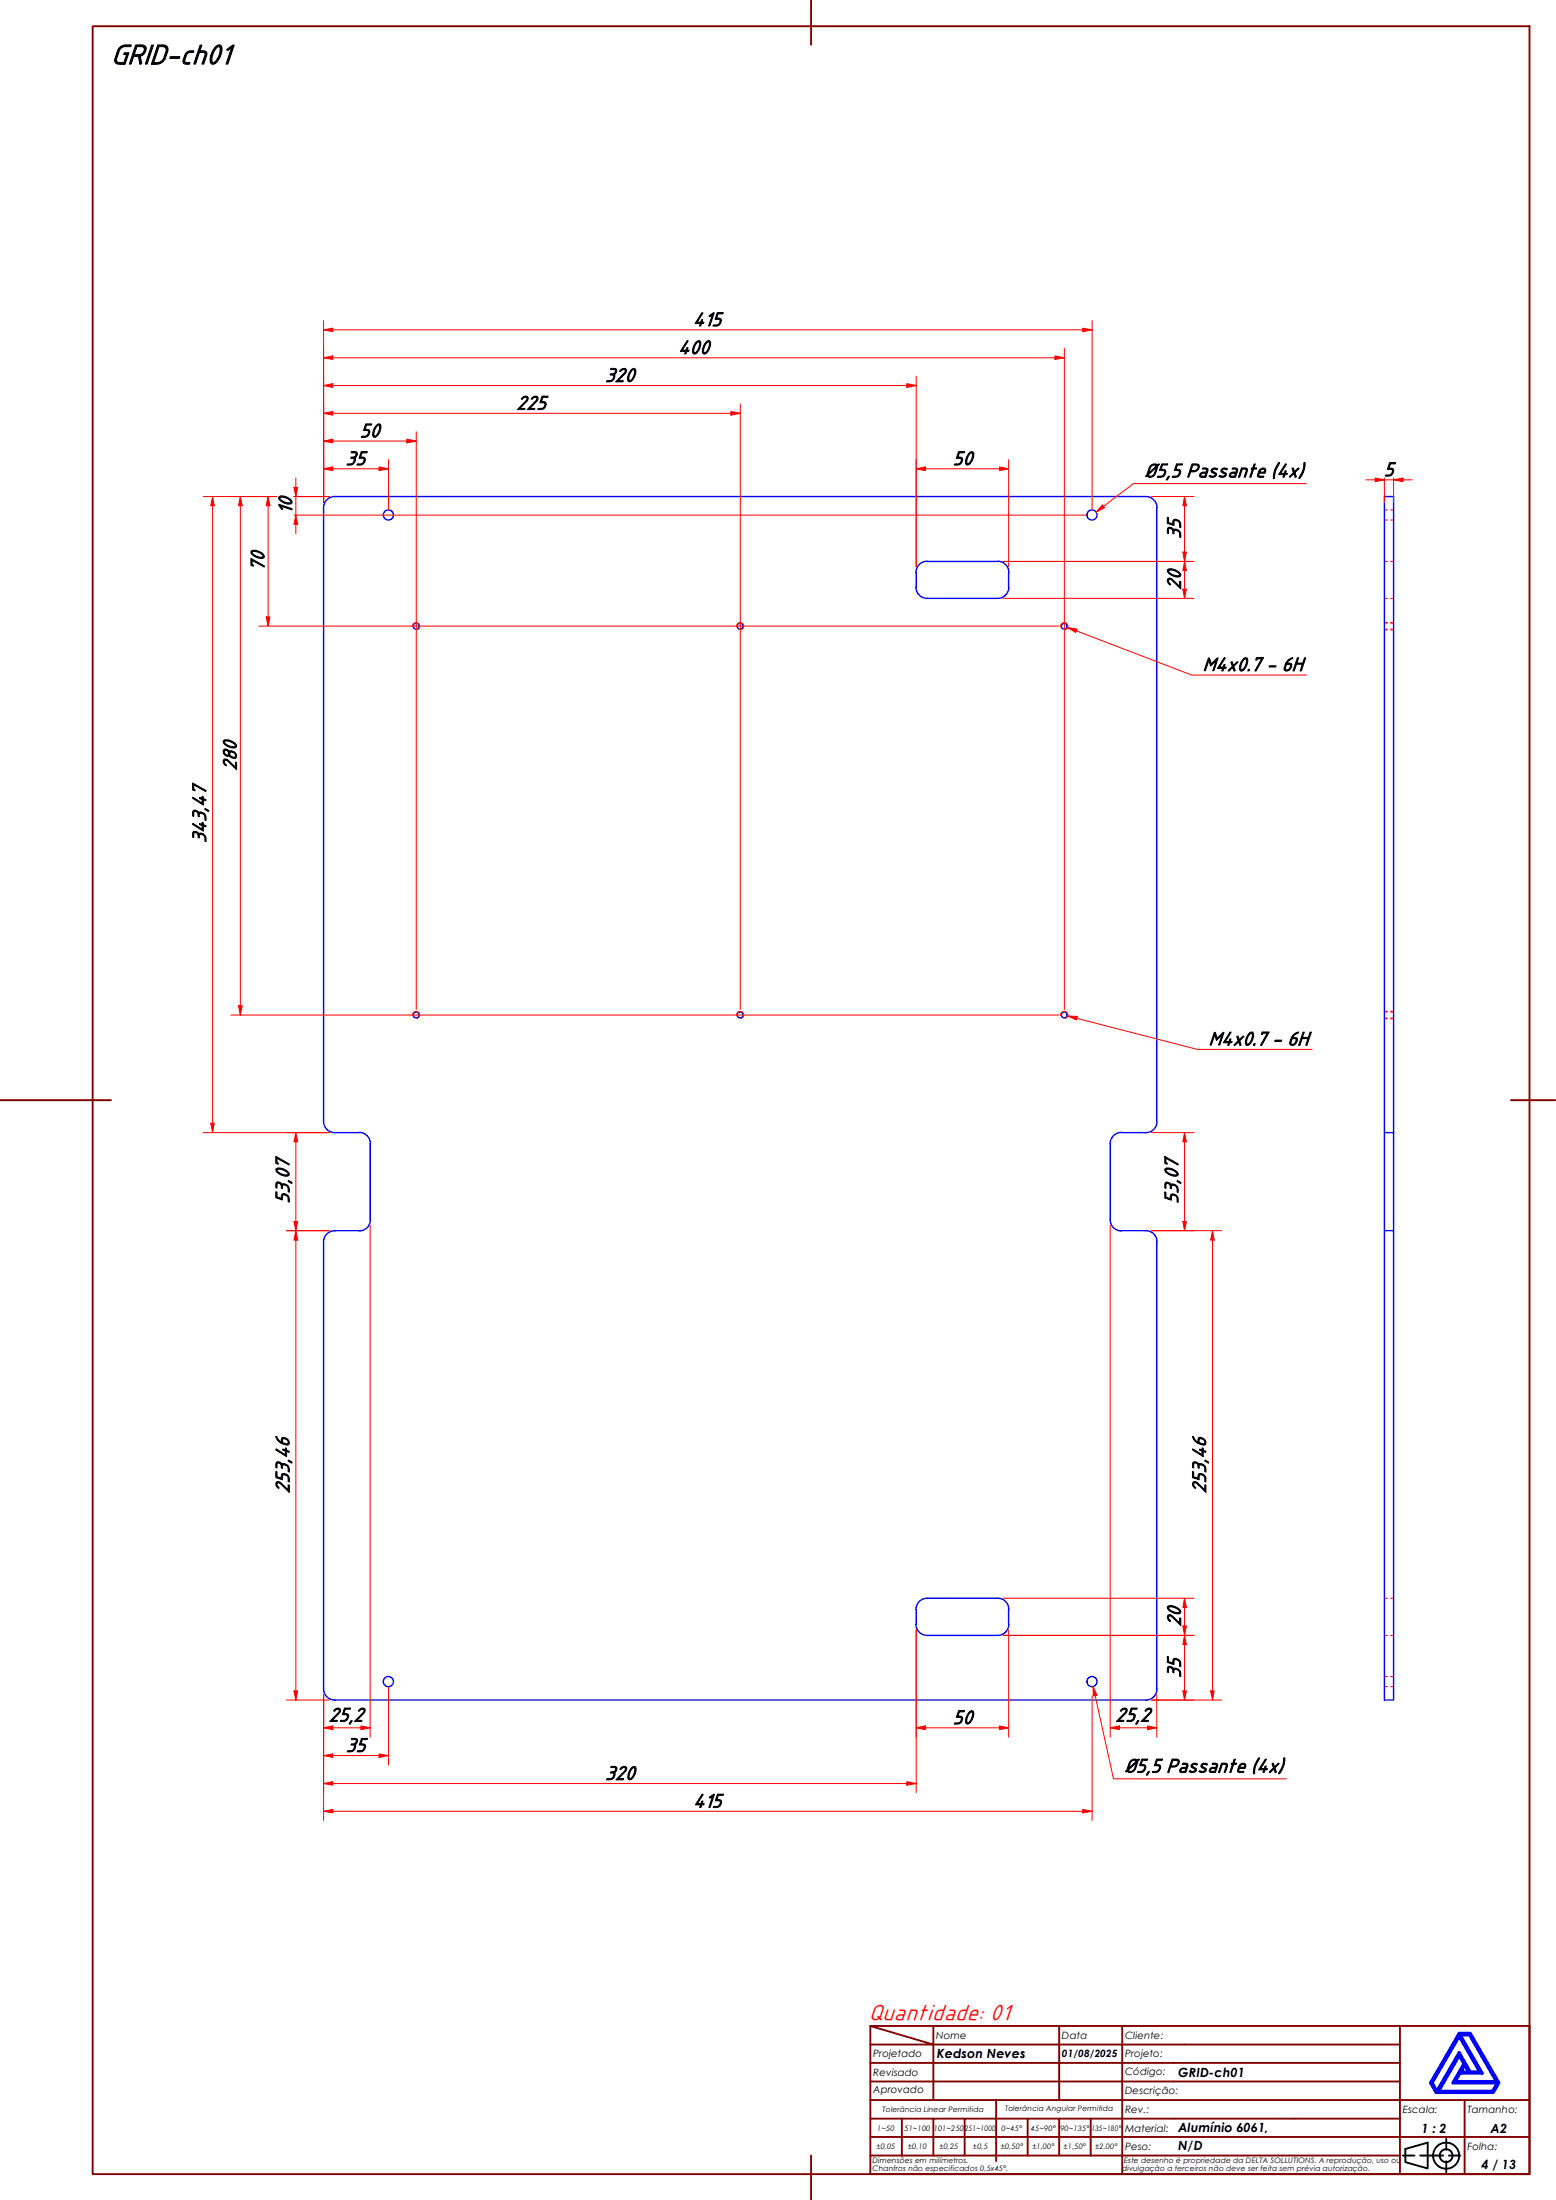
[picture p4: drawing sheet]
<svg xmlns="http://www.w3.org/2000/svg" width="420mm" height="594mm" viewBox="0 0 420 594" stroke-linecap="round" stroke-linejoin="round" font-family="sans-serif">
<!-- layer: Visible (ABNT) -->
<g fill="none" stroke="#00f" stroke-width=".38">
<path d="M87.4 137.1a3 3 0 0 1 3-3h219a3 3 0 0 1 3 3M87.4 137.1v165.7a3 3 0 0 0 3 3.1h6.6M312.4 137.1v165.7M247.3 158.6a3 3 0 0 0 3 3h19.1M247.4 154.6v4M250.3 151.5a3 3 0 0 0-3 3.1M250.4 151.6h19M269.4 151.5a3 3 0 0 1 3 3.1M272.4 154.6v4M272.4 158.6a3 3 0 0 1-3 3M97 305.8a3 3 0 0 1 3 3M99.9 308.8v20.5"/>
<path d="M299.8 308.8v20.6a3 3 0 0 0 3 3M302.8 305.8a3 3 0 0 0-3 3M312.4 302.8a3 3 0 0 1-3 3.1h-6.6M373.8 305.9v153.2h2.5v-126.8M376.3 305.9h-2.5v-171.8h2.5v198.2h-2.5M97 332.3h-6.6a3 3 0 0 0-3 3v120.8a3 3 0 0 0 3 3h219a3 3 0 0 0 3-3M100 329.4a3 3 0 0 1-3 3M302.8 332.3h6.6a3 3 0 0 1 3 3M312.4 335.4v120.7M247.3 438.6a3 3 0 0 0 3 3h19.1M247.4 434.6v4M269.4 431.6h-19.1a3 3 0 0 0-3 3"/>
<path d="M269.4 431.6a3 3 0 0 1 3 3M272.4 434.6v4M272.4 438.6a3 3 0 0 1-3 3"/>
<circle cx="104.9" cy="139.1" r="1.37"/>
<circle cx="294.9" cy="139.1" r="1.37"/>
<circle cx="112.4" cy="169.1" r=".79"/>
<circle cx="199.9" cy="169.1" r=".79"/>
<circle cx="287.4" cy="169.1" r=".79"/>
<circle cx="112.4" cy="274.1" r=".79"/>
<circle cx="199.9" cy="274.1" r=".79"/>
<circle cx="287.4" cy="274.1" r=".79"/>
<circle cx="104.9" cy="454.1" r="1.37"/>
<circle cx="294.9" cy="454.1" r="1.37"/>
</g>
<!-- layer: Visible Narrow (ABNT) -->
<path d="M111.4 169.3a.98 .98 0 0 1 .8-1.2 .98 .98 0 0 1 1.1 .8 .98 .98 0 0 1-.8 1.2M198.9 169.3a.98 .98 0 0 1 .8-1.2 .98 .98 0 0 1 1.1 .8 .98 .98 0 0 1-.8 1.2M286.4 169.3a.98 .98 0 0 1 .8-1.2 .98 .98 0 0 1 1.1 .8 .98 .98 0 0 1-.8 1.2M111.4 274.2a.98 .98 0 0 1 .8-1.1 .98 .98 0 0 1 1.1 .8 .98 .98 0 0 1-.8 1.1M198.9 274.2a.98 .98 0 0 1 .8-1.1 .98 .98 0 0 1 1.1 .8 .98 .98 0 0 1-.8 1.1M286.4 274.2a.98 .98 0 0 1 .8-1.1 .98 .98 0 0 1 1.1 .8 .98 .98 0 0 1-.8 1.1" fill="none" stroke="#f00" stroke-width=".27"/>
<!-- layer: Hidden (ABNT) -->
<g fill="none" stroke="#f00" stroke-width=".27">
<path d="M373.8 137.7h.8M375.5 137.7h.8M373.8 151.6h.8M373.8 140.4h.8M375.5 151.6h.8M375.5 140.4h.8M373.8 161.6h.8M373.8 169.9h.8M373.8 168.2h.8M373.8 170.1h.8M373.8 168.1h.8M375.5 161.6h.8"/>
<path d="M375.5 169.9h.8M375.5 168.2h.8M375.5 170.1h.8M375.5 168.1h.8M373.8 274.9h.8M373.8 273.3h.8M373.8 275.1h.8M373.8 273.1h.8M375.5 274.9h.8M375.5 273.3h.8M375.5 275.1h.8M375.5 273.1h.8"/>
<path d="M373.8 431.6h.8M375.5 431.6h.8M373.8 441.6h.8M373.8 452.7h.8M373.8 455.5h.8M375.5 441.6h.8M375.5 452.7h.8M375.5 455.5h.8"/>
</g>
<!-- layer: Borda A3/A4 (ABNT) -->
<g fill="none" stroke="#800000" stroke-width=".51">
<path d="M25 7.1h388v580h-388zM219 .1v12M0 297.1h30M408 297.1h12M235 547.1l17 5h-17M235 547.1h178v40h-178zM235 557.1h51v10M252 552.1h34v5h17M252 552.1v15M252 547.1v5M286 547.1v5h17v5M303 547.1v5h75"/>
<path d="M303 557.1v5h-68M303 557.1h75M378 547.1v20h-143M235 577.1h143v10M235 572.1h17M243.5 572.1v10M260.5 572.1h-8.5v10M269 567.1v16.5M277.5 572.1v10h-42.5M286 572.1v10h8.5M294.5 572.1v10M303 572.1h-42.5v10"/>
<path d="M303 572.1v10h75M303 572.1h75M378 562.1h-75v10M395.5 567.1v10h17.5M413 567.1h-35v10h17.5v10M219 582.1v12M277.5 582.1h8.5M294.5 582.1h8.5v5"/>
</g>
<path d="M394 555.1l1.3 2.1-3 5.3h12l-1.3 2.2h-14.5zM394 549.9l5.5 9.6h-2.5l-3-5.2-6 10.4-1.3-2.2zM394 549.1h3l7.7 13.4-1.5 2.6h-15.4l-1.5-2.6zM394.3 549.5h2.5l7.3 12.6h-11.2l1.3-2.2h6zM395.5 557.7l1.1 1.8h-2.1z" fill="none" stroke="#00f" stroke-width=".83"/>
<!-- layer: 0 -->
<path d="M387.8 565.1h15.4" fill="none" stroke="#000" stroke-width=".27"/>
<g fill="none" stroke="#000" stroke-width=".51">
<path d="M390.5 577.6v3M378.8 582.1h3.2M379.5 580.3l6-1.7v7l-6-1.7zM383.5 582.1h6.2M390.5 583.6v3M391.2 582.1h3.1"/>
<circle cx="390.5" cy="582.1" r="3.5"/>
<circle cx="390.5" cy="582.1" r="1.75"/>
</g>
<path d="M72.4 134.1v2.5" fill="none" stroke="#f00" stroke-width=".27"/>
<path d="M72.4 134.1l.5 2.5h-1z" fill="#f00"/>
<path d="M72.4 134.1l.5 2.5h-1zM72.4 166.6v2.5" fill="none" stroke="#f00" stroke-width=".27"/>
<path d="M71.9 166.6h1l-.5 2.5z" fill="#f00"/>
<path d="M64.9 134.1v2.5M69.8 134.1h4.9M72.4 136.6v30M79.4 134.1h9.5M69.8 169.1h216.1M71.9 166.6h1l-.5 2.5z" fill="none" stroke="#f00" stroke-width=".27"/>
<path d="M64.9 134.1l.5 2.5h-1z" fill="#f00"/>
<path d="M64.9 134.1l.5 2.5h-1zM64.9 271.6v2.5" fill="none" stroke="#f00" stroke-width=".27"/>
<path d="M64.4 271.6h1l-.5 2.5z" fill="#f00"/>
<path d="M87.4 119.1h2.5M62.4 134.1h12.3M64.9 136.6v135M79.4 134.1h9.5M62.4 274.1h223.5M64.4 271.6h1l-.5 2.5z" fill="none" stroke="#f00" stroke-width=".27"/>
<path d="M87.4 119.1l2.5-.5v1z" fill="#f00"/>
<path d="M87.4 119.1l2.5-.5v1zM109.9 119.1h2.5" fill="none" stroke="#f00" stroke-width=".27"/>
<path d="M109.9 118.6l2.5 .5-2.5 .5z" fill="#f00"/>
<path d="M87.4 116.6v19M87.4 111.6h2.5M89.9 119.1h20M109.9 118.6l2.5 .5-2.5 .5zM112.4 116.6v156" fill="none" stroke="#f00" stroke-width=".27"/>
<path d="M87.4 111.6l2.5-.5v1z" fill="#f00"/>
<path d="M87.4 111.6l2.5-.5v1zM197.4 111.6h2.5" fill="none" stroke="#f00" stroke-width=".27"/>
<path d="M197.4 111.1l2.5 .5-2.5 .5z" fill="#f00"/>
<path d="M87.4 96.6h2.5M87.4 109.1v26.5M89.9 111.6h107.5M197.4 111.1l2.5 .5-2.5 .5zM199.9 109.1v163.5" fill="none" stroke="#f00" stroke-width=".27"/>
<path d="M87.4 96.6l2.5-.5v1z" fill="#f00"/>
<path d="M87.4 96.6l2.5-.5v1zM284.9 96.6h2.5" fill="none" stroke="#f00" stroke-width=".27"/>
<path d="M284.9 96.1l2.5 .5-2.5 .5z" fill="#f00"/>
<path d="M87.4 94.1v41.5M89.9 96.6h195M284.9 96.1l2.5 .5-2.5 .5zM287.4 94.1v178.5M247.4 126.6h2.5" fill="none" stroke="#f00" stroke-width=".27"/>
<path d="M247.4 126.6l2.5-.5v1z" fill="#f00"/>
<path d="M247.4 126.6l2.5-.5v1zM269.9 126.6h2.5" fill="none" stroke="#f00" stroke-width=".27"/>
<path d="M269.9 126.1l2.5 .5-2.5 .5z" fill="#f00"/>
<path d="M247.4 124.1v29M249.9 126.6h20M269.9 126.1l2.5 .5-2.5 .5zM272.4 124.1v29M319.8 151.6v2.5" fill="none" stroke="#f00" stroke-width=".27"/>
<path d="M319.8 151.6l.6 2.5h-1z" fill="#f00"/>
<path d="M319.8 151.6l.6 2.5h-1zM319.8 159.1v2.5" fill="none" stroke="#f00" stroke-width=".27"/>
<path d="M319.4 159.1h1l-.6 2.5z" fill="#f00"/>
<path d="M319.8 134.1v2.5M270.9 151.6h51.5M319.4 159.1h1l-.6 2.5zM319.8 154.1v5M270.9 161.6h51.5" fill="none" stroke="#f00" stroke-width=".27"/>
<path d="M319.8 134.1l.6 2.5h-1z" fill="#f00"/>
<path d="M319.8 134.1l.6 2.5h-1zM319.8 149.1v2.5" fill="none" stroke="#f00" stroke-width=".27"/>
<path d="M319.4 149.1h1l-.6 2.5z" fill="#f00"/>
<path d="M310.9 134.1h11.5M319.8 136.6v12.5M270.9 151.6h51.5M319.4 149.1h1l-.6 2.5z" fill="none" stroke="#f00" stroke-width=".27"/>
<path d="M288.4 274.4l2.4 .6" fill="none" stroke="#f00" stroke-width=".27"/>
<path d="M288.4 274.4l2.5 .1-.3 .9z" fill="#f00"/>
<path d="M288.4 274.4l2.5 .1-.3 .9zM290.8 275l32.5 8.4h31" fill="none" stroke="#f00" stroke-width=".27"/>
<path d="M57.4 134.1v2.5" fill="none" stroke="#f00" stroke-width=".27"/>
<path d="M57.4 134.1l.4 2.5h-.9z" fill="#f00"/>
<path d="M57.4 134.1l.4 2.5h-.9zM57.4 303.3v2.6" fill="none" stroke="#f00" stroke-width=".27"/>
<path d="M56.9 303.3h.9l-.4 2.6z" fill="#f00"/>
<path d="M54.9 134.1h19.8M57.4 136.6v166.7M79.4 134.1h9.5M54.9 305.9h34M56.9 303.3h.9l-.4 2.6zM79.9 305.9v2.4" fill="none" stroke="#f00" stroke-width=".27"/>
<path d="M79.9 305.9l.5 2.4h-1z" fill="#f00"/>
<path d="M79.9 305.9l.5 2.4h-1zM79.9 329.9v2.4" fill="none" stroke="#f00" stroke-width=".27"/>
<path d="M79.4 329.9h1l-.5 2.4z" fill="#f00"/>
<path d="M77.3 305.9h11.6M79.9 308.3v21.6M77.3 332.3h11.6M79.4 329.9h1l-.5 2.4zM79.9 332.3v2.6" fill="none" stroke="#f00" stroke-width=".27"/>
<path d="M79.9 332.3l.5 2.6h-1z" fill="#f00"/>
<path d="M79.9 332.3l.5 2.6h-1zM79.9 456.6v2.5" fill="none" stroke="#f00" stroke-width=".27"/>
<path d="M79.4 456.6h1l-.5 2.5z" fill="#f00"/>
<path d="M77.3 332.3h11.6M79.9 334.9v121.7M77.3 459.1h11.6M79.4 456.6h1l-.5 2.5zM87.4 466.6h2.5" fill="none" stroke="#f00" stroke-width=".27"/>
<path d="M87.4 466.6l2.5-.5v1z" fill="#f00"/>
<path d="M87.4 466.6l2.5-.5v1zM97.5 466.6h2.4" fill="none" stroke="#f00" stroke-width=".27"/>
<path d="M97.5 466.1l2.4 .5-2.4 .5z" fill="#f00"/>
<path d="M87.4 104.1h2.5M99.9 330.9v138.2M87.4 457.6v11.5M89.9 466.6h7.6M97.5 466.1l2.4 .5-2.4 .5z" fill="none" stroke="#f00" stroke-width=".27"/>
<path d="M87.4 104.1l2.5-.5v1z" fill="#f00"/>
<path d="M87.4 104.1l2.5-.5v1zM244.9 104.1h2.5" fill="none" stroke="#f00" stroke-width=".27"/>
<path d="M244.9 103.6l2.5 .5-2.5 .5z" fill="#f00"/>
<path d="M87.4 101.6v34M89.9 104.1h155M244.9 103.6l2.5 .5-2.5 .5zM247.4 101.6v51.5M87.4 126.6h2.5" fill="none" stroke="#f00" stroke-width=".27"/>
<path d="M87.4 126.6l2.5-.5v1z" fill="#f00"/>
<path d="M87.4 126.6l2.5-.5v1zM102.4 126.6h2.5" fill="none" stroke="#f00" stroke-width=".27"/>
<path d="M102.4 126.1l2.5 .5-2.5 .5z" fill="#f00"/>
<path d="M87.4 89.1h2.5M87.4 124.1v11.5M89.9 126.6h12.5M102.4 126.1l2.5 .5-2.5 .5zM104.9 124.1v13.5" fill="none" stroke="#f00" stroke-width=".27"/>
<path d="M87.4 89.1l2.5-.5v1z" fill="#f00"/>
<path d="M87.4 89.1l2.5-.5v1zM292.4 89.1h2.5" fill="none" stroke="#f00" stroke-width=".27"/>
<path d="M292.4 88.6l2.5 .5-2.5 .5z" fill="#f00"/>
<path d="M87.4 86.6v49M89.9 89.1h202.5M292.4 88.6l2.5 .5-2.5 .5zM294.9 86.6v51M79.9 131.6v2.5" fill="none" stroke="#f00" stroke-width=".27"/>
<path d="M79.4 131.6h1l-.5 2.5z" fill="#f00"/>
<path d="M79.4 131.6h1l-.5 2.5zM79.9 139.1v2.5" fill="none" stroke="#f00" stroke-width=".27"/>
<path d="M79.9 139.1l.5 2.5h-1z" fill="#f00"/>
<path d="M79.4 134.1h9.5M79.4 139.1h214M79.9 139.1l.5 2.5h-1zM79.9 129.1v2.5M79.9 134.1v5M79.9 141.6v2.5" fill="none" stroke="#f00" stroke-width=".27"/>
<path d="M297.9 136.8l-1.9 1.5" fill="none" stroke="#f00" stroke-width=".27"/>
<path d="M297.7 136.4l.6 .7-2.3 1.2z" fill="#f00"/>
<path d="M297.7 136.4l.6 .7-2.3 1.2zM352.7 130.6h-46.6l-8.2 6.2M288.3 169.5l2.3 .8" fill="none" stroke="#f00" stroke-width=".27"/>
<path d="M288.3 169.5l2.5 .4-.4 .9z" fill="#f00"/>
<path d="M288.3 169.5l2.5 .4-.4 .9zM290.6 170.3l31.2 12h31" fill="none" stroke="#f00" stroke-width=".27"/>
<path d="M319.8 441.6v2.5" fill="none" stroke="#f00" stroke-width=".27"/>
<path d="M319.8 441.6l.6 2.5h-1z" fill="#f00"/>
<path d="M319.8 441.6l.6 2.5h-1zM319.8 456.6v2.5" fill="none" stroke="#f00" stroke-width=".27"/>
<path d="M319.4 456.6h1l-.6 2.5z" fill="#f00"/>
<path d="M319.8 431.6v2.5M270.9 441.6h51.5M310.9 459.1h11.5M319.4 456.6h1l-.6 2.5zM319.8 444.1v12.5" fill="none" stroke="#f00" stroke-width=".27"/>
<path d="M319.8 431.6l.6 2.5h-1z" fill="#f00"/>
<path d="M319.8 431.6l.6 2.5h-1zM319.8 439.1v2.5" fill="none" stroke="#f00" stroke-width=".27"/>
<path d="M319.4 439.1h1l-.6 2.5z" fill="#f00"/>
<path d="M270.9 431.6h51.5M319.4 439.1h1l-.6 2.5zM319.8 434.1v5M270.9 441.6h51.5M87.4 481.6h2.5" fill="none" stroke="#f00" stroke-width=".27"/>
<path d="M87.4 481.6l2.5-.5v1z" fill="#f00"/>
<path d="M87.4 481.6l2.5-.5v1zM244.9 481.6h2.5" fill="none" stroke="#f00" stroke-width=".27"/>
<path d="M244.9 481.1l2.5 .5-2.5 .5z" fill="#f00"/>
<path d="M87.4 457.6v26.5M247.4 440.1v44M247.4 466.6h2.5M89.9 481.6h155M244.9 481.1l2.5 .5-2.5 .5z" fill="none" stroke="#f00" stroke-width=".27"/>
<path d="M247.4 466.6l2.5-.5v1z" fill="#f00"/>
<path d="M247.4 466.6l2.5-.5v1zM269.9 466.6h2.5" fill="none" stroke="#f00" stroke-width=".27"/>
<path d="M269.9 466.1l2.5 .5-2.5 .5z" fill="#f00"/>
<path d="M247.4 440.1v29M272.4 440.1v29M87.4 474.1h2.5M249.9 466.6h20M269.9 466.1l2.5 .5-2.5 .5z" fill="none" stroke="#f00" stroke-width=".27"/>
<path d="M87.4 474.1l2.5-.5v1z" fill="#f00"/>
<path d="M87.4 474.1l2.5-.5v1zM102.4 474.1h2.5" fill="none" stroke="#f00" stroke-width=".27"/>
<path d="M102.4 473.6l2.5 .5-2.5 .5z" fill="#f00"/>
<path d="M87.4 457.6v19M104.9 455.6v21M89.9 474.1h12.5M102.4 473.6l2.5 .5-2.5 .5zM87.4 489.1h2.5" fill="none" stroke="#f00" stroke-width=".27"/>
<path d="M87.4 489.1l2.5-.5v1z" fill="#f00"/>
<path d="M87.4 489.1l2.5-.5v1zM292.4 489.1h2.5" fill="none" stroke="#f00" stroke-width=".27"/>
<path d="M292.4 488.6l2.5 .5-2.5 .5z" fill="#f00"/>
<path d="M327.4 332.3v2.6M87.4 457.6v34M294.9 455.6h.1M294.9 457.9v33.7M89.9 489.1h202.5M292.4 488.6l2.5 .5-2.5 .5z" fill="none" stroke="#f00" stroke-width=".27"/>
<path d="M327.4 332.3l.5 2.6h-1z" fill="#f00"/>
<path d="M327.4 332.3l.5 2.6h-1zM327.4 456.6v2.5" fill="none" stroke="#f00" stroke-width=".27"/>
<path d="M326.9 456.6h1l-.5 2.5z" fill="#f00"/>
<path d="M319.8 305.9v2.4M310.9 332.3h19M327.4 334.9v121.7M310.9 459.1h19M326.9 456.6h1l-.5 2.5z" fill="none" stroke="#f00" stroke-width=".27"/>
<path d="M319.8 305.9l.6 2.4h-1z" fill="#f00"/>
<path d="M319.8 305.9l.6 2.4h-1zM319.8 329.9v2.4" fill="none" stroke="#f00" stroke-width=".27"/>
<path d="M319.4 329.9h1l-.6 2.4z" fill="#f00"/>
<path d="M310.9 305.9h11.5M319.8 308.3v21.6M310.9 332.3h11.5M319.4 329.9h1l-.6 2.4zM299.8 466.6h2.5" fill="none" stroke="#f00" stroke-width=".27"/>
<path d="M299.8 466.6l2.5-.5v1z" fill="#f00"/>
<path d="M299.8 466.6l2.5-.5v1zM309.9 466.6h2.5" fill="none" stroke="#f00" stroke-width=".27"/>
<path d="M309.9 466.1l2.5 .5-2.5 .5z" fill="#f00"/>
<path d="M299.8 330.9v138.2M312.4 457.6v11.5M302.3 466.6h7.6M309.9 466.1l2.5 .5-2.5 .5z" fill="none" stroke="#f00" stroke-width=".27"/>
<path d="M295.1 455.5l.6 2.4" fill="none" stroke="#f00" stroke-width=".27"/>
<path d="M295.1 455.5l1.1 2.2-1 .3z" fill="#f00"/>
<path d="M295.1 455.5l1.1 2.2-1 .3zM295.7 457.9l5 22.4h46.6" fill="none" stroke="#f00" stroke-width=".27"/>
<path d="M371.3 129.6h2.5" fill="none" stroke="#f00" stroke-width=".27"/>
<path d="M371.3 129.1l2.5 .5-2.5 .5z" fill="#f00"/>
<path d="M371.3 129.1l2.5 .5-2.5 .5zM376.3 129.6h2.5" fill="none" stroke="#f00" stroke-width=".27"/>
<path d="M376.3 129.6l2.5-.5v1z" fill="#f00"/>
<path d="M368.8 129.6h2.5M373.8 129.6h2.5M373.8 129.1v6.5M376.3 129.6l2.5-.5v1zM376.3 129.1v6.5M378.8 129.6h2.5" fill="none" stroke="#f00" stroke-width=".27"/>
<text font-size="8.1" x="30" y="17.2">GRID-ch01</text>
<text font-size="6.5" fill="#f00" x="234.6" y="545.5">Quantidade: 01</text>
<g font-size="5.6">
<text x="187.1" y="88">415</text>
<text x="183.1" y="95.5">400</text>
<text x="163.3" y="103">320</text>
<text x="139.4" y="110.5">225</text>
<text x="97.2" y="118">50</text>
<text x="93.3" y="125.5">35</text>
<text x="257.2" y="125.5">50</text>
<text x="309.1" y="128.8">Ø5,5 Passante (4x)</text>
<text x="373.6" y="128.5">5</text>
<text x="78.8" y="138.8" transform="rotate(-90 78.8 138.8)">10</text>
<text x="318.8" y="145.6" transform="rotate(-90 318.8 145.6)">35</text>
<text x="71.3" y="154.3" transform="rotate(-90 71.3 154.3)">70</text>
<text x="318.8" y="159.3" transform="rotate(-90 318.8 159.3)">20</text>
<text x="324.7" y="181.1">M4x0.7 - 6H</text>
<text x="63.8" y="208.1" transform="rotate(-90 63.8 208.1)">280</text>
<text x="55.6" y="227.7" transform="rotate(-90 55.6 227.7)">343,47</text>
<text x="326.3" y="282.2">M4x0.7 - 6H</text>
<text x="78" y="325" transform="rotate(-90 78 325)">53,07</text>
<text x="318.1" y="325.1" transform="rotate(-90 318.1 325.1)">53,07</text>
<text x="78" y="403.3" transform="rotate(-90 78 403.3)">253,46</text>
<text x="325.6" y="403.3" transform="rotate(-90 325.6 403.3)">253,46</text>
<text x="318.8" y="439.2" transform="rotate(-90 318.8 439.2)">20</text>
<text x="318.8" y="453.2" transform="rotate(-90 318.8 453.2)">35</text>
<text x="88.8" y="464.8">25,2</text>
<text x="257.2" y="465.5">50</text>
<text x="301.2" y="464.8">25,2</text>
<text x="93.3" y="473">35</text>
<text x="303.7" y="478.6">Ø5,5 Passante (4x)</text>
<text x="163.4" y="480.5">320</text>
<text x="187.2" y="488">415</text>
</g>
<g font-size="3.4">
<text x="253" y="555.9">Kedson Neves</text>
<text x="318.1" y="560.8">GRID-ch01</text>
<text x="318.1" y="575.8">Alumínio 6061,</text>
<text x="383.9" y="575.9">1 : 2</text>
<text x="402.5" y="575.9">A2</text>
<text x="318.1" y="580.6">N/D</text>
<text x="400" y="585.6">4 / 13</text>
</g>
<g font-size="2.7">
<text x="252.8" y="550.6">Nome</text>
<text x="286.8" y="550.6">Data</text>
<text x="303.8" y="550.6">Cliente:</text>
<text x="235.8" y="555.3">Projetado</text>
<text x="286.8" y="555.4">01/08/2025</text>
<text x="303.8" y="555.3">Projeto:</text>
<text x="235.8" y="560.6">Revisado</text>
<text x="303.8" y="560.4">Código:</text>
<text x="235.8" y="565.3">Aprovado</text>
<text x="303.8" y="565.4">Descrição:</text>
<text x="303.8" y="575.6">Material:</text>
<text x="303.8" y="570.6">Rev.:</text>
<text x="378.8" y="570.6">Escala:</text>
<text x="396.2" y="570.6">Tamanho:</text>
<text x="303.8" y="580.6">Peso:</text>
<text x="396.2" y="580.6">Folha:</text>
</g>
<g font-size="2">
<text x="236.9" y="575.3">1~50</text>
<text x="238.3" y="570.3">Tolerância Linear Permitida</text>
<text x="244.2" y="575.3">51~100</text>
<text x="252.2" y="575.3">101~250</text>
<text x="260.5" y="575.3">251~1000</text>
<text x="270.4" y="575.3">0~45°</text>
<text x="271.4" y="570.1">Tolerância Angular Permitida</text>
<text x="278.4" y="575.3">45~90°</text>
<text x="286.3" y="575.3">90~135°</text>
<text x="294.7" y="575.3">135~180°</text>
<text x="236.7" y="580.2">±0,05</text>
<text x="245.2" y="580.2">±0,10</text>
<text x="253.7" y="580.2">±0,25</text>
<text x="262.7" y="580.2">±0,5</text>
<text x="270.3" y="580.2">±0,50°</text>
<text x="278.8" y="580.2">±1,00°</text>
<text x="287.2" y="580.2">±1,50°</text>
<text x="295.7" y="580.2">±2,00°</text>
<text x="235.6" y="584.1">Dimensões em milímetros.</text>
<text x="235.6" y="586.3">Chanfros não especificados 0,5x45°.</text>
<text x="303" y="586.2">divulgação a terceiros não deve ser feita sem prévia autorização.</text>
<text x="303.6" y="584.1">Este desenho é propriedade da DELTA SOLLUTIONS. A reprodução, uso ou</text>
</g>
</svg>
